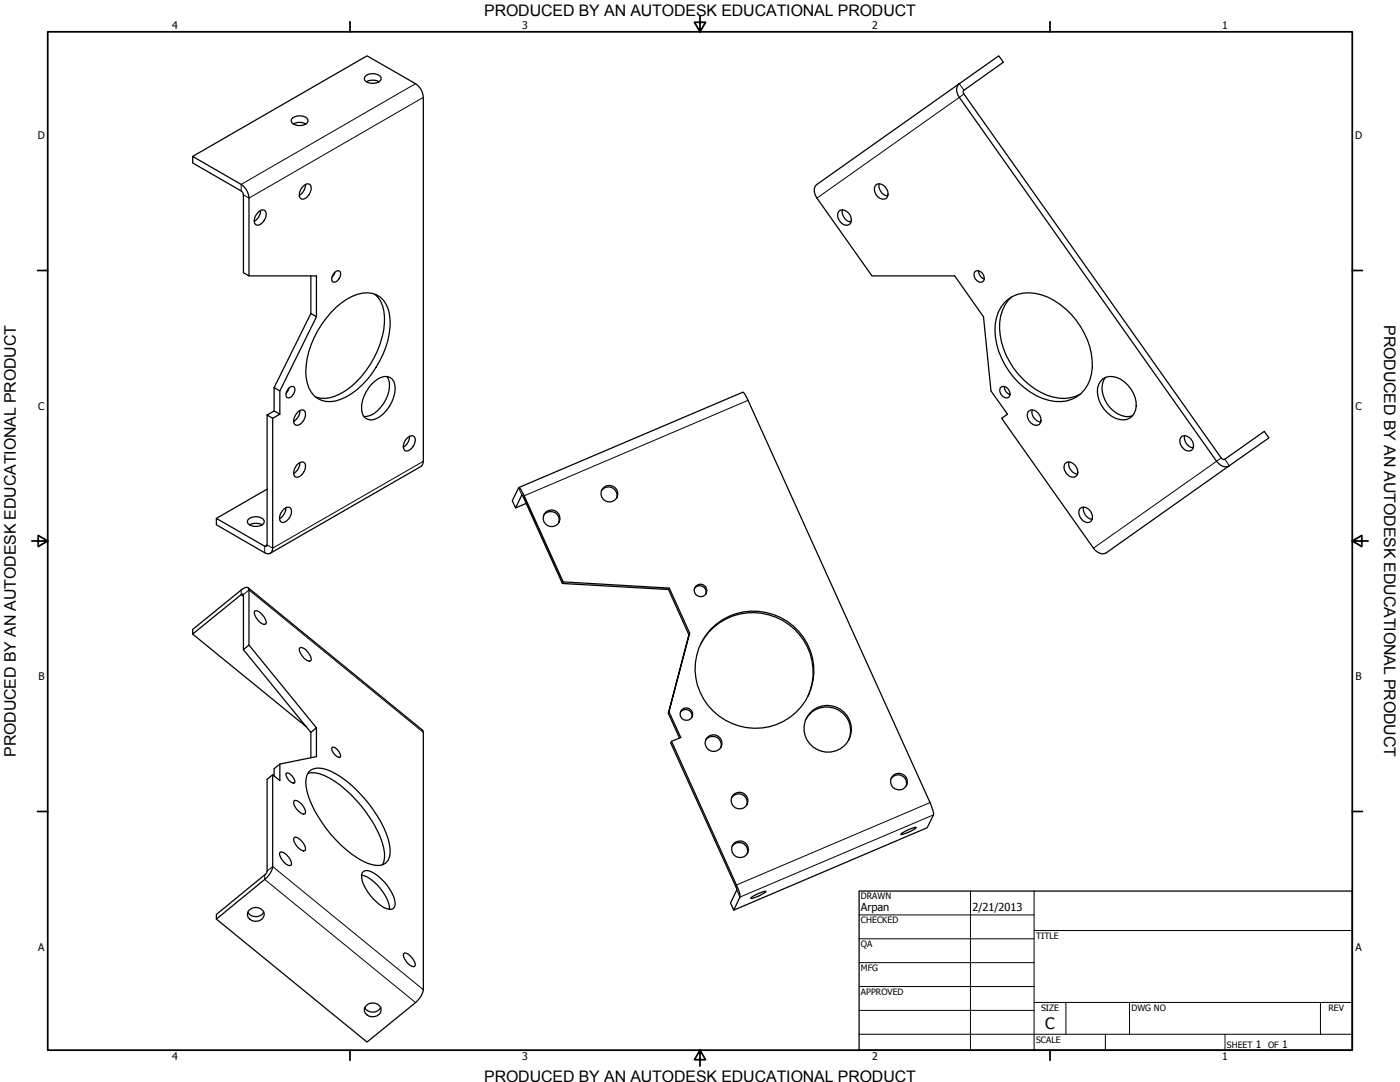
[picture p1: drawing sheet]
<svg xmlns="http://www.w3.org/2000/svg" width="559mm" height="432mm" viewBox="0 0 559 432" stroke-linecap="round" stroke-linejoin="round" font-family="sans-serif">
<!-- layer: Visible (ANSI) -->
<g fill="none" stroke="#000" stroke-width=".51">
<path d="M146 30.2a4.6 4.6 0 0 1 6.1 .7 1.87 1.87 0 0 1-1.9 2.2 3.8 3.8 0 0 1-4.8-1.7zM146.2 32.6a5.2 5.2 0 0 1 5.1 0M165.9 33.4l-19.4-11.1-69.6 40.1M169 38.9v145.2M382.9 33.4l15.8-11.1 1.8 2.5-15.8 11.2M382.9 38.9l102.7 145.2M384.7 37.5l102.7 145.3M116.8 47.1a4.6 4.6 0 0 1 6.1 .7 1.87 1.87 0 0 1-1.8 2.1 3.8 3.8 0 0 1-4.9-1.6zM117 49.5a5.2 5.2 0 0 1 5.1 0M96.3 73.6l-19.4-11.2v2.6l19.4 11.2M97.2 77.7v31.1l2.2 1.3v-31M120.5 74.9a2.24 2.24 0 0 1 3.5-1 4.3 4.3 0 0 1-3.5 5.6 1.94 1.94 0 0 1-.9-2.7z"/>
<path d="M122 73.6a5.2 5.2 0 0 1-2.6 4.4M326.1 73.6a3.9 3.9 0 0 0 0 5.5l21.9 31h33.1l11.5 16.3 2.9 29.6 6.6 9.3-2.3 1.6 36.6 51.9M349.4 74.1a2.89 2.89 0 0 1 4.6 1.5 2.28 2.28 0 0 1 .2 2.9 2.28 2.28 0 0 1-2.9 .7 3.9 3.9 0 0 1-1.9-5.1zM350.9 73.3a4.2 4.2 0 0 0 3.4 4.9M103.3 84.5a1.64 1.64 0 0 1 2.1-.7 1.64 1.64 0 0 1 .8 2.1 4.3 4.3 0 0 1-3.6 4 1.94 1.94 0 0 1-1-2.7l.4-1zM104 83.9a5.2 5.2 0 0 1-2.5 4.4M334.7 84.5a2.97 2.97 0 0 1 4.6 1.4 2.31 2.31 0 0 1 .3 3 2.31 2.31 0 0 1-2.9 .7 4 4 0 0 1-2-5.1zM336.2 83.8a4.2 4.2 0 0 0 3.5 4.8M99.4 110.1h26.9v16.3M124.1 110.1v15M133.6 108.7l1.3-.7 .6 .2a2.93 2.93 0 0 1-2.7 4.3 2.76 2.76 0 0 1 .8-3.8zM133.7 108.6l-1.2 2.1"/>
<path d="M149.6 117.4a13.2 13.2 0 0 1 3.8 11.7 37 37 0 0 1-17.6 28.1 12.4 12.4 0 0 1-9.9 1.2M389.4 108.2a2.67 2.67 0 0 1 2.9 1.2 2.67 2.67 0 0 1-.1 3.1 2.67 2.67 0 0 1-2.9-1.2 2.67 2.67 0 0 1 .1-3.1zM390.6 108.1a3.4 3.4 0 0 0 2.3 3.2M403.7 118.5a17.7 17.7 0 0 0-4 18 31 31 0 0 0 20.5 21.9 14.8 14.8 0 0 0 11-1.1M124.1 125.1l2.2 1.3-14.6 29.6-2.3-1.3zM132.2 124.6a21.5 21.5 0 0 1 14.6-7.8 9 9 0 0 1 8.6 8.6 34.7 34.7 0 0 1-10.8 28.1 20.6 20.6 0 0 1-12.6 6.8 8.8 8.8 0 0 1-9.4-7.5 30.4 30.4 0 0 1 5.9-23.5zM400.9 120.8a14.8 14.8 0 0 1 17.4-2.2 31.4 31.4 0 0 1 17.7 28 13.4 13.4 0 0 1-17.4 13.2 30.5 30.5 0 0 1-21.3-30.5 14.6 14.6 0 0 1 3.6-8.5zM109.4 154.7v9.3M111.7 156v9.3M115.3 154.9l1.4-.7 .6 .2a2.99 2.99 0 0 1-2.7 4.3 2.64 2.64 0 0 1 .7-3.8zM115.4 154.8l-1.2 2.1M148.2 153.4a8 8 0 0 1 6.5-3.1 3.6 3.6 0 0 1 2.9 3.4 13.9 13.9 0 0 1-8.4 13.7 3.8 3.8 0 0 1-4.9-4.1 14.3 14.3 0 0 1 3.9-9.9z"/>
<path d="M154.5 150.2a10.2 10.2 0 0 1-1.5 11 9.3 9.3 0 0 1-7.7 5M298.6 159.8l72.6 160.5M399.7 154.4a2.67 2.67 0 0 1 2.9 1.1 2.67 2.67 0 0 1-.1 3.1 2.67 2.67 0 0 1-2.9-1.1 2.67 2.67 0 0 1 .1-3.1zM400.9 154.2a3.3 3.3 0 0 0 2.3 3.3M440.2 151.2a7.7 7.7 0 0 1 10 2.5 10.4 10.4 0 0 1 2.5 11.3 5.5 5.5 0 0 1-7.8 1.8 11.8 11.8 0 0 1-6.4-13.4zM441.3 150.6a9.9 9.9 0 0 0 2 12.3 8.5 8.5 0 0 0 8.8 3M106.6 165.6l2.8-1.6 2.3 1.3-2.9 1.6zM106.6 165.6v51.9M108.8 166.9v51.9M119 164.3a1.78 1.78 0 0 1 2.7-.2 4.4 4.4 0 0 1-3.5 5.6 1.9 1.9 0 0 1-.9-2.7zM119.7 163.8a4.9 4.9 0 0 1-2.5 4.4M162.1 175.3a2.28 2.28 0 0 1 3.4-.9 4.3 4.3 0 0 1-3.4 5.6 1.94 1.94 0 0 1-1-2.7z"/>
<path d="M163.5 174.1a5.4 5.4 0 0 1-2.5 4.4M410.4 164.3a2.95 2.95 0 0 1 4.6 1.5 2.55 2.55 0 0 1-.9 3.9 3.9 3.9 0 0 1-3.7-5.4zM412 163.6a4.1 4.1 0 0 0 3.4 4.9M471.3 174.6a2.95 2.95 0 0 1 4.6 1.5 2.28 2.28 0 0 1 .2 2.9 2.28 2.28 0 0 1-2.8 .7 4 4 0 0 1-2-5.1zM472.8 173.9a4.1 4.1 0 0 0 3.5 4.8M106.6 195.2l-20.2 11.7M119 185a1.78 1.78 0 0 1 2.7-.1 4.4 4.4 0 0 1-3.5 5.5 1.86 1.86 0 0 1-.9-2.6l1-2zM119.7 184.6a5 5 0 0 1-2.5 4.4M207 194.7l-2.5 5.1 1.3 2.9 2.5-5.2M209.2 197.9l15.6 34.3-.3 .7-15.6-34.5M240 195.8a3.4 3.4 0 0 1 4.4-1.2 3.4 3.4 0 0 1 1.7 4.2M425.1 185a2.95 2.95 0 0 1 4.6 1.6 2.57 2.57 0 0 1-.9 3.8 3.9 3.9 0 0 1-3.7-5.4z"/>
<path d="M426.7 184.3a4 4 0 0 0 3.4 4.9M488.9 183.3l15.7-11.2 1.9 2.7-15.8 11.1M99.4 207a4.5 4.5 0 0 1 6 .8 2.24 2.24 0 0 1-2.9 2.3 3.5 3.5 0 0 1-3.8-1.9zM99.6 209.4a5.7 5.7 0 0 1 5 0M105.7 218l-19.3-11.1v2.5l19.3 11.2M113.4 203.1a1.62 1.62 0 0 1 1.7-.7 1.62 1.62 0 0 1 1.2 1.2 4.6 4.6 0 0 1-3.7 4.9 2.96 2.96 0 0 1 .1-4.7zM114.1 202.6a5.4 5.4 0 0 1-2.5 4.4M210 200.9l-4.2 1.8M217 205.7a3.4 3.4 0 0 1 4.3-1.2 3.4 3.4 0 0 1 1.7 4.1M431 203.1a2.95 2.95 0 0 1 4.6 1.5 2.28 2.28 0 0 1 .2 2.9 2.28 2.28 0 0 1-2.9 .7 4 4 0 0 1-1.9-5.1zM432.5 202.4a4.2 4.2 0 0 0 3.4 4.9M96.3 235.5l-19.4 15.7v1.8l19.4-15.7"/>
<path d="M99.4 235.5v21.9l-2.2 1.9v-22M224.8 232.2l42.3 2.5-.3 .6-42.3-2.4M266.8 235.3l8.2 18M267.1 234.7l8.2 18M277.2 234.8a2.58 2.58 0 0 1 3.2-.8 2.58 2.58 0 0 1 1.3 3M76.9 253l45.4 37.1M99.4 257.4l26.9 33-2.2 1.9-26.9-33M101.6 244a1.92 1.92 0 0 1 2.5 .7 4.1 4.1 0 0 1 1.9 4.4 5.1 5.1 0 0 1-4.4-5.1zM119.6 258.6a1.94 1.94 0 0 1 2.4 .7l.8 .9a4.5 4.5 0 0 1 1.4 3.2l-.3 .4a5.1 5.1 0 0 1-4.3-5.2zM275.3 252.7l-8.5 32zM279.6 257.2a23.8 23.8 0 0 1 31.4-10.3 23.8 23.8 0 0 1 11.5 31M283.6 251.2a23.9 23.9 0 0 1 31.6-2.5 23.9 23.9 0 0 1 6.2 31.1 23.8 23.8 0 0 1-31.8 7.6 23.8 23.8 0 0 1-9.4-31.4z"/>
<path d="M124.1 292.3v10.1M126.3 290.4v11.5l-14.6 3-2.3 1.9v2.9M132.6 298.3a3.6 3.6 0 0 1 3.4 3.5l-.2 .4a3.6 3.6 0 0 1-3.2-3.9zM169 292.3v102.7M266.8 284.7l4.4 9.8M267 284l4.7 10.3-3.7 1.5-.3 .7 26 57.3M268 295.8l25.9 57.4M271.6 284.2a2.52 2.52 0 0 1 3.2-.9 2.52 2.52 0 0 1 1.3 3.1M281.6 295.4a3.4 3.4 0 0 1 4.3-1.2 3.4 3.4 0 0 1 1.8 4.1M321.7 287a9.5 9.5 0 0 1 12.4-3.9 9.5 9.5 0 0 1 4.7 12.2M323.3 284.5a9.4 9.4 0 0 1 15.7 2.7 9.4 9.4 0 0 1-9.2 13 9.4 9.4 0 0 1-8.2-5.8 9.4 9.4 0 0 1 1.7-9.9zM108.8 309.2v36.6"/>
<path d="M111.7 304.9v6.6l-2.9-2.3-2.2 1.8v36.7M114.3 308.5a3.6 3.6 0 0 1 3.2 4 3.6 3.6 0 0 1-3.2-4zM117.3 319.7a1.89 1.89 0 0 1 2.5 .7 3.8 3.8 0 0 1 1.9 4.4 4.9 4.9 0 0 1-4.4-3.9zM122.9 308.6a13.8 13.8 0 0 1 10.7 3.2 50.3 50.3 0 0 1 19.6 26.7 9.4 9.4 0 0 1-.5 6.6M123.3 308a6.1 6.1 0 0 1 7-.9 46.2 46.2 0 0 1 21.5 20.6 24.2 24.2 0 0 1 3.9 12.9 4.7 4.7 0 0 1-5.6 4.8 26.2 26.2 0 0 1-14-8.2 50.8 50.8 0 0 1-13.5-21.2 9.4 9.4 0 0 1 .7-8zM292 318.3a3.4 3.4 0 0 1 4.3-1.2 3.4 3.4 0 0 1 1.8 4.1M355.7 310.8a3.4 3.4 0 0 1 4.3-1.2 3.4 3.4 0 0 1 1.7 4.1M117.3 334.3a1.89 1.89 0 0 1 2.5 .8 3.8 3.8 0 0 1 1.9 4.4 4.9 4.9 0 0 1-4.4-3.9zM292.2 337.8a3.4 3.4 0 0 1 4.3-1.2 3.4 3.4 0 0 1 1.8 4.1M359.9 332.5a12.5 12.5 0 0 1 5.8-2.2 13.6 13.6 0 0 1-6.1 2.8zM372.6 325.2l-2.5 5.1-77.2 32.9M105.7 349.1l-19.3 15.8v1.9l19.3-15.8"/>
<path d="M111.7 340.2a1.92 1.92 0 0 1 2.5 .7 4.1 4.1 0 0 1 1.9 4.5 5.1 5.1 0 0 1-4.4-5.2zM144.3 349.2a16.9 16.9 0 0 1 9.6 8.4 10.1 10.1 0 0 1 1.5 5.3M144.7 348.2a2.67 2.67 0 0 1 3.5-.3 18.1 18.1 0 0 1 9.5 12.9 2.12 2.12 0 0 1-1.1 2 2.12 2.12 0 0 1-2.2-.2 18.7 18.7 0 0 1-10.1-12.5zM294.1 355.2l-2.5 5.2 1.3 2.8 2.4-5.2M299.7 358.4a11.7 11.7 0 0 1 6.1-2.6 12.8 12.8 0 0 1-6.1 2.7zM86.4 366.8l60.1 49.1 19.4-15.8M98.9 364a3.7 3.7 0 0 0 6.4 0M99.2 363.5a3.5 3.5 0 0 1 3.6-1.3 3.5 3.5 0 0 1 2.7 2.8 3.5 3.5 0 0 1-3.3 2.7 3.5 3.5 0 0 1-3.5-2.4zM161.1 380.6a1.89 1.89 0 0 1 2.5 .7l.7 .8a4.5 4.5 0 0 1 1.4 3.2l-.3 .4a5.1 5.1 0 0 1-4.3-5.1zM145.6 402.1a3.7 3.7 0 0 0 6.4 0M145.9 401.6a3.5 3.5 0 0 1 3.6-1.3 3.5 3.5 0 0 1 2.6 2.9 3.5 3.5 0 0 1-3.2 2.6 3.5 3.5 0 0 1-3.5-2.4z"/>
<circle cx="243.3" cy="197" r="3.4"/>
<circle cx="220.2" cy="206.8" r="3.3"/>
<circle cx="279.6" cy="235.6" r="2.52"/>
<circle cx="274" cy="285" r="2.53"/>
<circle cx="284.9" cy="296.6" r="3.3"/>
<circle cx="295.2" cy="319.5" r="3.3"/>
<circle cx="358.8" cy="311.9" r="3.4"/>
<circle cx="295.4" cy="338.9" r="3.3"/>
</g>
<!-- layer: Visible Narrow (ANSI) -->
<g fill="none" stroke="#000" stroke-width=".4">
<path d="M165.9 33.4l-69.6 40.2v2.6M169 38.9l-69.6 40.2-2.2-1.4M382.9 33.4l1.8 2.6M384.7 37.5l-58.6 41.6M298.6 159.8l-89.4 38.1-.3 .5M169 184.1l-60.2 34.7-2.2-1.3-.9 .5v2.6M207 194.7l1.3 2.8M487.4 182.8l-51 36M488.9 183.3l1.8 2.6M96.3 235.5v1.8l.9 .7M97.2 237.3l2.2-1.8 69.6 56.8M371.2 320.3l-77.3 32.9-.2 .6"/>
<path d="M372.6 325.2l-77.3 32.8-1.2-2.8M105.7 349.1v1.9l60.2 49.1M106.6 347.7l2.2-1.9 60.2 49.2"/>
</g>
<g fill="none" stroke="#000" stroke-width=".51">
<path d="M165.9 33.4a6.8 6.8 0 0 1 3.1 5.5M382.9 38.9a3.9 3.9 0 0 1 0-5.5l-56.8 40.2M384.7 36l-.3 .4 .3 1.1M96.3 76.2l.9 1.5M96.3 73.6a6.8 6.8 0 0 1 3.1 5.5M298.6 159.8l-1.5-2.8-.6-.5-89.4 38.1M169 184.1l-.2 .8-.7 1.2-60.2 34.7M207 194.7l.5 .1 .3 .5 1.4 2.6M208.3 197.5l.6 .9M485.6 184.1a3.8 3.8 0 0 0 5.1 1.8l-49.1 34.7a4.1 4.1 0 0 1-5.2-1.8M487.4 182.8l1 .6 .5-.1M106.6 217.5l-.4 .6-.5-.1"/>
<path d="M108.8 218.8a1.96 1.96 0 0 1-.9 2 1.96 1.96 0 0 1-2.2-.2M96.3 237.3l.4-.3 .5 .3M96.3 235.5a2.09 2.09 0 0 1 3-.6l.1 .6M99.1 234.6l69.6 56.8 .3 .9M371.2 320.3l1.2 3.1 .2 1.8M106.6 347.7l-.9 1.4M108.8 345.8l-.9 2.6-2.2 2.6M293.7 353.8l.4 1.4M293.9 353.2l1.2 3.1 .2 1.7M169 395l-.9 2.5-2.2 2.6"/>
</g>
<!-- layer: Border (ANSI) -->
<g fill="none" stroke="#000" stroke-width=".7">
<path d="M19 12.7h520.8v406.4h-520.8zM139.7 8.6v4.1M279.4 6.3v6.4l-2.2-3.8h4.4l-2.2 3.8M419.1 8.6v4.1M15 107.9h4M539.8 107.9h4M12.7 215.9h6.3l-3.8-2.2v4.4l3.8-2.2M539.8 215.9l3.8 2.2v-4.4l-3.8 2.2h6.3M15 323.8h4M539.8 323.8h4M139.7 419.1v4.1M279.4 419.1l2.2 3.8h-4.4l2.2-3.8v6.3"/>
<path d="M419.1 419.1v4.1"/>
</g>
<!-- layer: Title (ANSI) -->
<g fill="none" stroke="#000" stroke-width=".4">
<path d="M387.3 355.6v63.5M412.7 355.6v63.5M342.9 365.1h69.8M342.9 374.6h69.8M412.7 371.3h127.1M342.9 384.2h69.8M342.9 393.7h69.8M342.9 412.7h196.9M342.9 403.2h69.8M412.7 400h127.1M425.4 400v12.7M441.2 412.7v6.4"/>
<path d="M450.8 400v12.7M488.9 412.7v6.4M527 400v12.7"/>
</g>
<path d="M342.9 355.6h196.9v63.5h-196.9z" fill="none" stroke="#000" stroke-width=".51"/>
<g font-size="6.4">
<text x="552.4" y="129.8" transform="rotate(90 552.4 129.8)">PRODUCED BY AN AUTODESK EDUCATIONAL PRODUCT</text>
<text x="6.3" y="302" transform="rotate(-90 6.3 302)">PRODUCED BY AN AUTODESK EDUCATIONAL PRODUCT</text>
</g>
<g font-size="6.3">
<text x="193.3" y="6.3">PRODUCED BY AN AUTODESK EDUCATIONAL PRODUCT</text>
<text x="417.2" y="410.6">C</text>
<text x="193.3" y="431.8">PRODUCED BY AN AUTODESK EDUCATIONAL PRODUCT</text>
</g>
<g font-size="4.4">
<text x="343.7" y="363.5">Arpan</text>
<text x="388.1" y="363.7">2/21/2013</text>
</g>
<g font-size="4.2">
<text x="68.7" y="11.7">4</text>
<text x="208.4" y="11.7">3</text>
<text x="348.1" y="11.7">2</text>
<text x="487.8" y="11.7">1</text>
<text x="15.1" y="55.5">D</text>
<text x="540.9" y="55.5">D</text>
<text x="15.2" y="163.4">C</text>
<text x="541" y="163.4">C</text>
<text x="15.3" y="271.4">B</text>
<text x="541.1" y="271.4">B</text>
<text x="15.2" y="379.3">A</text>
<text x="541" y="379.3">A</text>
<text x="501.3" y="418.3">1</text>
<text x="511.8" y="418.3">1</text>
<text x="68.7" y="423.2">4</text>
<text x="208.4" y="423.2">3</text>
<text x="348.1" y="423.2">2</text>
<text x="487.8" y="423.2">1</text>
</g>
<g font-size="3.5">
<text x="343.7" y="358.9">DRAWN</text>
<text x="343.7" y="368.5">CHECKED</text>
<text x="413.5" y="374.6">TITLE</text>
<text x="343.7" y="378">QA</text>
<text x="343.7" y="387.5">MFG</text>
<text x="343.7" y="397.1">APPROVED</text>
<text x="415.5" y="403.4">SIZE</text>
<text x="451.6" y="403.4">DWG NO</text>
<text x="530.3" y="403.4">REV</text>
<text x="413.5" y="416.1">SCALE</text>
<text x="489.7" y="418.3">SHEET</text>
<text x="506.2" y="418.3">OF</text>
</g>
</svg>
